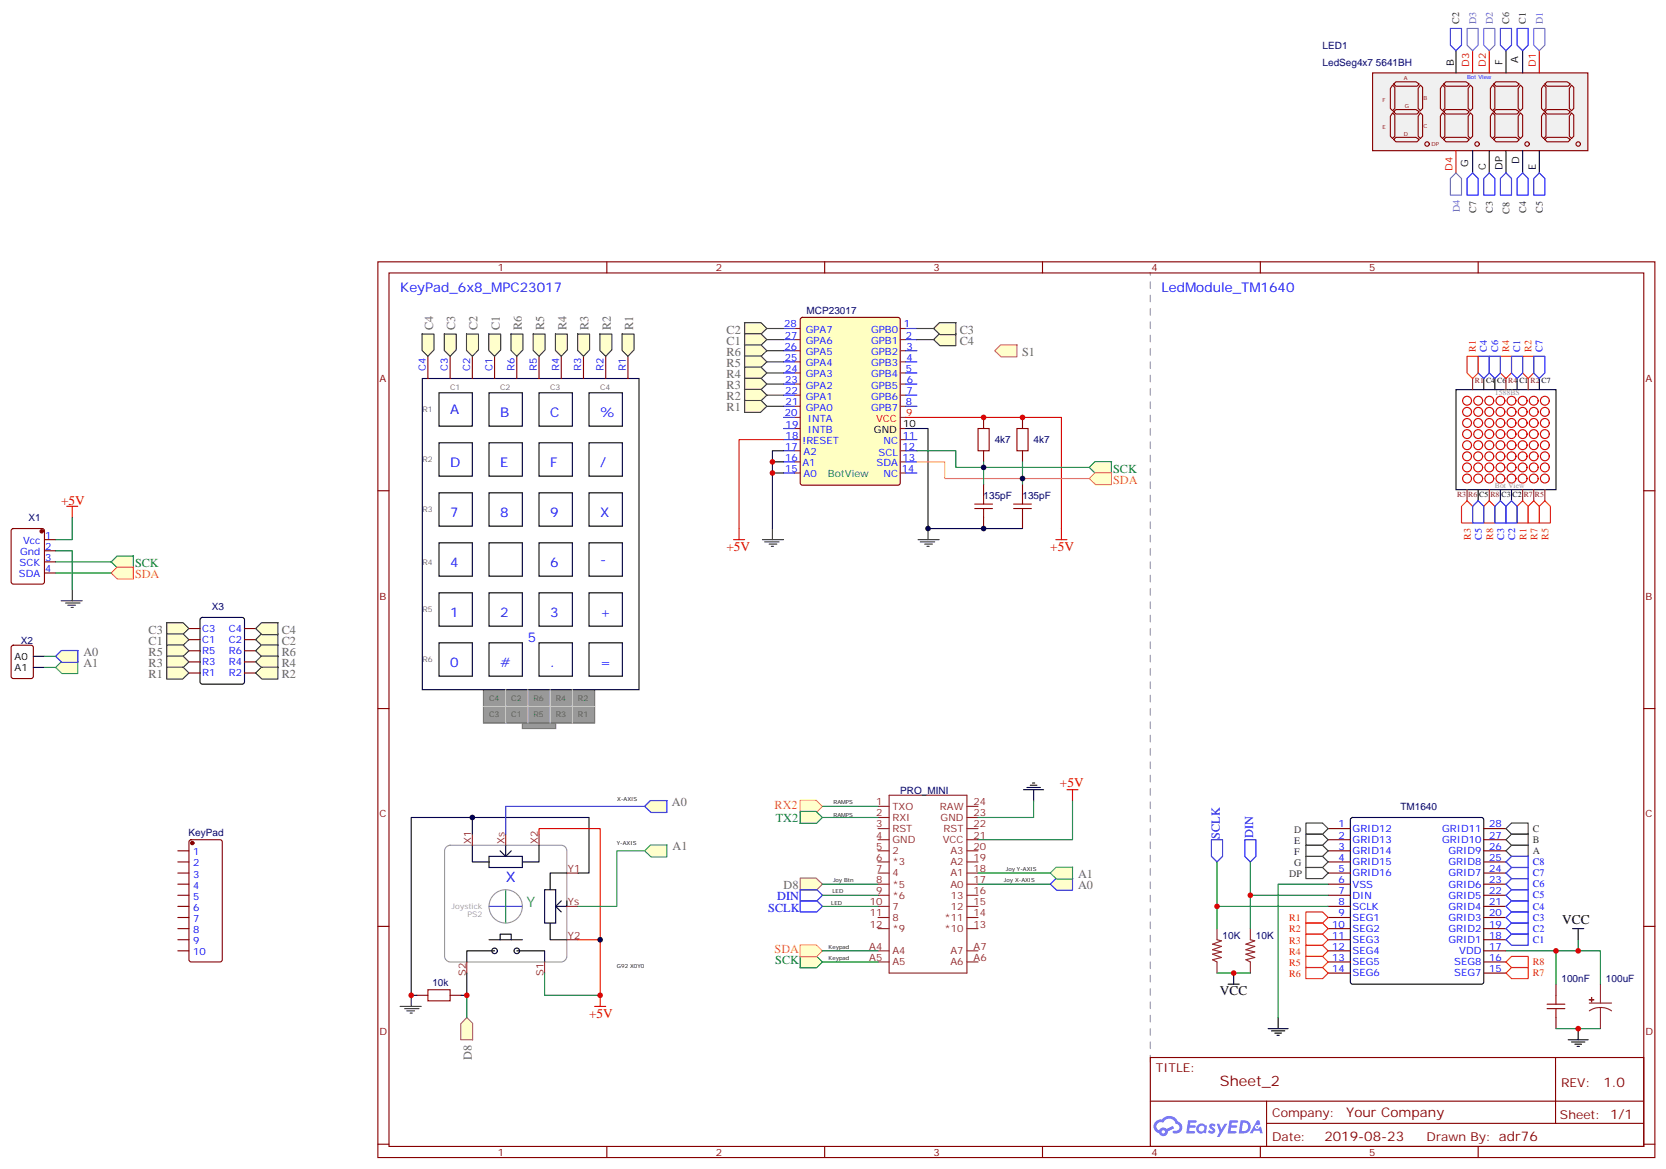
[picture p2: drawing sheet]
<svg xmlns="http://www.w3.org/2000/svg" width="529mm" height="371mm" viewBox="0 0 529 371" stroke-linecap="round" stroke-linejoin="round" font-family="sans-serif">
<path d="M365.1 337.1v-250.5" fill="none" stroke="#999" stroke-width=".35" stroke-dasharray="2.1 2.1"/>
<g fill="none" stroke="#870000" stroke-width=".35">
<path d="M119.9 83.1h405.4v284.4h-405.4zM123.5 86.6h398.3v277.3h-398.3zM192.6 83.1v3.5M261.8 83.1v3.5M330.9 83.1v3.5M400 83.1v3.5M469.2 83.1v3.5M119.9 155.8h3.6M521.8 155.8h3.5M119.9 224.9h3.6M521.8 224.9h3.5M119.9 294.1h3.6"/>
<path d="M521.8 294.1h3.5M365.1 335.7h156.7v28.2h-156.7zM493.8 335.7v20.9M365.2 349.5h156.4M402 356.6h119.6M402 349.5v14.2M119.9 363.2h3.6M192.6 363.9v3.6M261.8 363.9v3.6M330.9 363.9v3.6M400 363.9v3.6M469.2 363.9v3.6"/>
<path d="M521.8 363.2h3.5"/>
</g>
<g fill="#5487ff">
<path d="M384.1 356.9a1.22 1.22 0 0 1 1.7 .2l-.3 .6a.47 .47 0 0 0-.4-.4 .47 .47 0 0 0-.5 .2l.2 .2a1.14 1.14 0 0 1 .7 1.8 1.14 1.14 0 0 1-1.9 0l-.2-.2 .5-.6 .7 .5a.29 .29 0 0 0 .4-.3 .29 .29 0 0 0-.3-.3 1.04 1.04 0 0 1-.6-1.7z"/>
<path d="M377.1 355.6h2.4l.3 .2-.1 .5-1.9 .1-.1 .8h1.5l.4 .4-.4 .4h-1.6l-.2 1.1h1.8l.2 .3-.2 .3-2.7 .1z"/>
<path d="M390.3 355.6l2.6 .2-.1 .5-1.8 .1-.1 .8h1.5l.3 .4-.4 .4h-1.5l-.2 1.1h1.7l.2 .3-.2 .3-2.6 .1z"/>
<path d="M399 355.6h.7l.3 1.3-.6 .3a.69 .69 0 0 0-1 .3 .69 .69 0 0 0 .5 .9 .69 .69 0 0 0 .8-.6l.5-.2 .6 2.2h-.8l-.2-.9h-1.7l-.5 .9h-.9z"/>
<path d="M386.2 356.7h.8l.6 1.8 1.1-1.8h.9l-2.5 4.2h-.9l.9-1.5z"/>
<path d="M393.8 355.6l-.6 4.2h1.4a2.11 2.11 0 0 0 2.4-2.1 2.11 2.11 0 0 0-2.5-2.1zM394.5 356.4a1.43 1.43 0 0 1 1.7 1.6 1.43 1.43 0 0 1-2.1 1.1z"/>
<path d="M380.1 357.3a1.54 1.54 0 0 0-.1 2.1 1.54 1.54 0 0 0 2.2 .1l.6 .3 .3-2.3-.6-.3a1.49 1.49 0 0 0-2.4 .1zM380.4 358.3a.95 .95 0 0 1 1.9 0 .95 .95 0 0 1-1.9 0z"/>
<path d="M366.8 356a2.18 2.18 0 0 0 1.1 3.7 1.44 1.44 0 0 0 1.6 .9 1.44 1.44 0 0 0 1.2-1.4l2-1-.4-.8-2 1a1.47 1.47 0 0 0-2.4 .4 1.39 1.39 0 0 1-.7-1.9 1.39 1.39 0 0 1 2-.5 2.12 2.12 0 0 1 2.2-1.3 2.12 2.12 0 0 1 1.9 1.7 1.14 1.14 0 0 1 1.1 1.4 1.14 1.14 0 0 1-1.7 .7 .43 .43 0 0 0-.5 .4 .43 .43 0 0 0 .4 .5 1.98 1.98 0 0 0 2.5-1.2 1.98 1.98 0 0 0-1.2-2.6 3.1 3.1 0 0 0-5.3-.6l-.8 .1zM368.7 359.3a.55 .55 0 0 1 1.1 0 .55 .55 0 0 1-1.1 0z"/>
<circle cx="399" cy="357.7" r=".26"/>
</g>
<path d="M254.2 101l.5-.2h30.3l.7 .4 .1 52.1-.5 .7h-30.6l-.6-.4-.1-52.1z" fill="#ffffc2" stroke="#870000" stroke-width=".35"/>
<g fill="none" stroke="#8c2424" stroke-width=".35">
<path d="M252.2 104.3h1.8M252.2 107.8h1.8M252.2 111.3h1.8M252.2 114.9h1.8M252.2 118.4h1.8M285.8 104.3h1.7M285.8 107.8h1.7M285.8 111.3h1.7M285.8 114.9h1.7M285.8 118.4h1.7M252.2 121.9h1.8M252.2 125.4h1.8"/>
<path d="M252.2 129h1.8M252.2 132.5h1.8M252.2 136h1.8M252.2 139.6h1.8M285.8 121.9h1.7M285.8 125.4h1.7M285.8 129h1.7M285.8 132.5h1.7M285.8 136h1.7M285.8 139.6h1.7M252.2 143.1h1.8M252.2 146.6h1.8"/>
<path d="M252.2 150.1h1.8M285.8 143.1h1.7M285.8 146.6h1.7M285.8 150.1h1.7"/>
</g>
<g fill="none" stroke="#00f" stroke-width=".35">
<path d="M248.7 104.3h3.5M248.7 107.8h3.5M248.7 111.3h3.5M248.7 114.9h3.5M248.7 118.4h3.5M287.5 104.3h3.5M287.5 107.8h3.5M287.5 111.3h3.5M287.5 114.9h3.5M287.5 118.4h3.5M248.7 121.9h3.5M248.7 125.4h3.5"/>
<path d="M248.7 129h3.5M248.7 139.6h3.5M248.7 136h3.5M248.7 132.5h3.5M287.5 121.9h3.5M287.5 125.4h3.5M287.5 129h3.5M287.5 139.6h3.5M248.7 143.1h3.5M248.7 146.6h3.5M248.7 150.1h3.5M287.5 143.1h3.5"/>
<path d="M287.5 146.6h3.5M287.5 150.1h3.5"/>
</g>
<path d="M287.5 132.5h3.5" fill="none" stroke="#f00" stroke-width=".35"/>
<path d="M287.5 136h3.5M63.7 196.2l.5-.2h12.7l.7 .4v20.1l-.5 .6-12.9 .1-.6-.5-.1-20zM10.6 208.4h3.5M10.6 211.9h3.5" fill="none" stroke="#000" stroke-width=".35"/>
<path d="M310.4 136h3.6v7.1h-3.6zM322.8 136h3.5v7.1h-3.5zM312.2 157.2v2.8M324.6 157.2v2.8M309.4 161.4h5.6M309.4 160h5.6M312.2 161.4v2.9M321.7 161.4h5.7M321.7 160h5.7M324.6 161.4v2.9" fill="none" stroke="#a10000" stroke-width=".35"/>
<g fill="none" stroke="#870000" stroke-width=".35">
<path d="M312.2 132.5v3.5M324.6 132.5v3.5M312.2 143.1v3.5M312.2 153.7v3.5M324.6 143.1v3.5M324.6 153.7v3.5M3.8 168l.4-.2h9.2l.7 .4v16.5l-.5 .7h-9.4l-.6-.4-.1-16.5zM14.1 171.3h3.5M14.1 174.8h3.5M14.1 178.4h3.5M312.2 164.3v3.5M324.6 164.3v3.5"/>
<path d="M14.1 181.9h3.5M60 199.5h3.5M77.6 199.5h3.5M3.8 205l.4-.2h5.7l.6 .5 .1 9.4-.5 .7h-5.9l-.6-.5-.1-9.4zM60 203.1h3.5M60 206.6h3.5M60 210.1h3.5M60 213.6h3.5M77.6 203.1h3.5M77.6 206.6h3.5M77.6 210.1h3.5M77.6 213.6h3.5"/>
</g>
<circle cx="13.2" cy="168.7" r=".53" fill="#870000" stroke="#870000" stroke-width=".35"/>
<path d="M153.5 218.9h35.2v10.6h-35.2z" fill="#999" stroke="#666" stroke-width=".35"/>
<path d="M134.1 120.2h68.7v98.7h-68.7z" fill="#fff" stroke="#000" stroke-width=".35"/>
<path d="M165.8 229.5h10.6v1.8h-10.6z" fill="#999" stroke="#666" stroke-width=".35"/>
<g fill="none" stroke="#000" stroke-width=".35">
<path d="M139.3 124.7h10.6v10.6h-10.6zM155.2 124.7h10.6v10.6h-10.6zM171.1 124.7h10.6v10.6h-10.6zM187 124.7h10.6v10.6h-10.6zM139.3 140.6h10.6v10.5h-10.6zM139.3 156.4h10.6v10.6h-10.6zM155.2 140.6h10.6v10.5h-10.6zM155.2 156.4h10.6v10.6h-10.6zM171.1 140.6h10.6v10.5h-10.6zM171.1 156.4h10.6v10.6h-10.6zM187 140.6h10.6v10.5h-10.6zM187 156.4h10.6v10.6h-10.6z"/>
<path d="M139.3 172.3h10.6v10.6h-10.6zM155.2 172.3h10.6v10.6h-10.6zM171.1 172.3h10.6v10.6h-10.6zM187 172.3h10.6v10.6h-10.6zM139.3 188.2h10.6v10.6h-10.6zM155.2 188.2h10.6v10.6h-10.6zM171.1 188.2h10.6v10.6h-10.6zM187 188.2h10.6v10.6h-10.6zM139.3 204.1h10.6v10.5h-10.6zM155.2 204.1h10.6v10.5h-10.6zM171.1 204.1h10.6v10.5h-10.6zM187 204.1h10.6v10.5h-10.6z"/>
</g>
<path d="M160.5 218.9v10.6M167.6 218.9v10.6M174.6 218.9v10.6M181.7 218.9v10.6M153.5 224.2h35.2" fill="none" stroke="#ccc" stroke-width=".35"/>
<path d="M135.8 113.1v7.1M142.9 113.1v7.1M149.9 113.1v7.1M157 113.1v7.1M164 113.1v7.1M171.1 113.1v7.1M178.2 113.1v7.1M185.2 113.1v7.1M192.3 113.1v7.1M199.3 113.1v7.1" fill="none" stroke="#870000" stroke-width=".35"/>
<path d="M141.7 268.8l1.2-.5h35.3l1.2 .5 .5 1.3v33.5l-.6 1.2-1.1 .6h-35.3l-1.3-.6-.5-1.2v-33.5z" fill="#fff" stroke="#999" stroke-width=".35"/>
<g fill="none" stroke="#000" stroke-width=".35">
<path d="M149.9 268.3v5.3h5.3M155.2 271.9h10.6v3.5h-10.6zM158.7 270.1l1.8 1.8M160.5 268.3v3.6M162.3 270.1l-1.8 1.8M171.1 268.3v5.3h-5.3M179.9 277.1h-5.3v5.3M155.2 298.3h10.6M158.7 298.3v-1.8h3.6v1.8M172.9 282.4h3.5v10.6h-3.5zM174.6 293v5.3h5.3M178.2 286l-1.8 1.7 1.8 1.8"/>
<path d="M179.9 286v1.7h-3.5M157 301.8h-8.8v3.6M164 301.8h8.9v3.6"/>
<circle cx="157" cy="301.8" r=".88"/>
<circle cx="164" cy="301.8" r=".88"/>
</g>
<path d="M155.2 287.7h10.6" fill="none" stroke="#00f" stroke-width=".35"/>
<path d="M160.5 282.4v10.6" fill="none" stroke="#096" stroke-width=".35"/>
<circle cx="160.5" cy="287.7" r="5.3" fill="none" stroke="#999" stroke-width=".35"/>
<path d="M149.9 264.8v3.5M160.5 264.8v3.5M171.1 264.8v3.5M179.9 277.1h3.5M179.9 298.3h3.5M179.9 287.7h3.5M148.2 305.4v3.5M172.9 305.4v3.5" fill="none" stroke="#8c2424" stroke-width=".35"/>
<path d="M435.7 23.1h68.3v24.7h-68.3z" fill="#f0f0f0" stroke="#870000" stroke-width=".35"/>
<g fill="none" stroke="#870000" stroke-width=".35">
<path d="M442 35.8l.7 .7v6.8l-.7 .7-.7-.7v-6.4zM442 27l.7 .7v6.7l-.7 .7-.7-.7v-6.3zM442.4 35.5l.7-.7h6.3l1.1 .7-.7 .7h-6.7zM442.4 26.7l.7-.7h6.3l1.1 .7-.7 .7h-6.7zM450.8 35.8l.8 .7v6.8l-.8 .7-.7-.7v-6.4zM450.8 27l.8 .7v6.7l-.8 .7-.7-.7v-6.3zM457.9 27l.7 .7v6.7l-.7 .7-.7-.7v-6.3zM457.9 35.8l.7 .7v6.8l-.7 .7-.7-.7v-6.4zM458.3 26.7l.7-.7h6.3l1.1 .7-.7 .7h-6.7zM458.3 35.5l.7-.7h6.3l1.1 .7-.7 .7h-6.7zM466.7 27l.7 .7v6.7l-.7 .7-.7-.7v-6.3zM466.7 35.8l.7 .7v6.8l-.7 .7-.7-.7v-6.4z"/>
<path d="M473.8 27l.7 .7v6.7l-.7 .7-.7-.7v-6.3zM473.8 35.8l.7 .7v6.8l-.7 .7-.7-.7v-6.4zM474.1 26.7l.7-.7h6.4l1 .7-.7 .7h-6.7zM474.1 35.5l.7-.7h6.4l1 .7-.7 .7h-6.7zM482.6 27l.7 .7v6.7l-.7 .7-.7-.7v-6.3zM482.6 35.8l.7 .7v6.8l-.7 .7-.7-.7v-6.4zM490 35.8l.7 .7v6.8l-.7 .7-.7-.7v-6.4zM490 27l.7 .7v6.7l-.7 .7-.7-.7v-6.3zM490.4 35.5l.7-.7h6.3l1.1 .7-.7 .7h-6.7zM490.4 26.7l.7-.7h6.3l1.1 .7-.7 .7h-6.7zM498.8 35.8l.7 .7v6.8l-.7 .7-.7-.7v-6.4zM498.8 27l.7 .7v6.7l-.7 .7-.7-.7v-6.3z"/>
<path d="M442.4 44.3l.7-.7h6.3l1.1 .7-.7 .7h-6.7zM458.3 44.3l.7-.7h6.3l1.1 .7-.7 .7h-6.7zM474.1 44.3l.7-.7h6.4l1 .7-.7 .7h-6.7zM491.1 43.6h6.3l1.1 .7-.7 .7h-6.7l-.7-.7z"/>
</g>
<g fill="#f0f0f0" stroke="#870000" stroke-width=".35">
<circle cx="453" cy="45.7" r=".71"/>
<circle cx="468.8" cy="45.7" r=".71"/>
<circle cx="484.7" cy="45.7" r=".71"/>
<circle cx="500.9" cy="45.7" r=".71"/>
</g>
<path d="M462.1 16.1v7M478 16.1v7M483.3 16.1v7M467.4 47.8v7.1M472.7 47.8v7.1M478 47.8v7.1M483.3 47.8v7.1M488.6 47.8v7.1" fill="none" stroke="#000" stroke-width=".35"/>
<path d="M467.4 16.1v7M472.7 16.1v7M488.6 16.1v7M462.1 47.8v7.1" fill="none" stroke="#f00" stroke-width=".35"/>
<path d="M462.1 123.7h31.8v31.7h-31.8z" fill="#fff" stroke="#000" stroke-width=".35"/>
<g fill="none" stroke="#c00" stroke-width=".35">
<circle cx="465.7" cy="127.2" r="1.41"/>
<circle cx="465.7" cy="137.8" r="1.41"/>
<circle cx="465.7" cy="134.3" r="1.41"/>
<circle cx="465.7" cy="130.7" r="1.41"/>
<circle cx="469.2" cy="137.8" r="1.41"/>
<circle cx="469.2" cy="134.3" r="1.41"/>
<circle cx="469.2" cy="127.2" r="1.41"/>
<circle cx="469.2" cy="130.7" r="1.41"/>
<circle cx="472.7" cy="137.8" r="1.41"/>
<circle cx="472.7" cy="127.2" r="1.41"/>
<circle cx="472.7" cy="134.3" r="1.41"/>
<circle cx="472.7" cy="130.7" r="1.41"/>
<circle cx="476.2" cy="137.8" r="1.41"/>
<circle cx="476.2" cy="134.3" r="1.41"/>
<circle cx="476.2" cy="130.7" r="1.41"/>
<circle cx="476.2" cy="127.2" r="1.41"/>
<circle cx="479.8" cy="130.7" r="1.41"/>
<circle cx="479.8" cy="134.3" r="1.41"/>
<circle cx="479.8" cy="127.2" r="1.41"/>
<circle cx="479.8" cy="137.8" r="1.41"/>
<circle cx="483.3" cy="127.2" r="1.41"/>
<circle cx="483.3" cy="137.8" r="1.41"/>
<circle cx="483.3" cy="134.3" r="1.41"/>
<circle cx="483.3" cy="130.7" r="1.41"/>
<circle cx="486.8" cy="134.3" r="1.41"/>
<circle cx="486.8" cy="137.8" r="1.41"/>
<circle cx="486.8" cy="130.7" r="1.41"/>
<circle cx="486.8" cy="127.2" r="1.41"/>
<circle cx="490.4" cy="127.2" r="1.41"/>
<circle cx="490.4" cy="130.7" r="1.41"/>
<circle cx="490.4" cy="137.8" r="1.41"/>
<circle cx="490.4" cy="134.3" r="1.41"/>
<circle cx="465.7" cy="141.3" r="1.41"/>
<circle cx="465.7" cy="151.9" r="1.41"/>
<circle cx="465.7" cy="144.9" r="1.41"/>
<circle cx="465.7" cy="148.4" r="1.41"/>
<circle cx="469.2" cy="148.4" r="1.41"/>
<circle cx="469.2" cy="151.9" r="1.41"/>
<circle cx="469.2" cy="144.9" r="1.41"/>
<circle cx="469.2" cy="141.3" r="1.41"/>
<circle cx="472.7" cy="148.4" r="1.41"/>
<circle cx="472.7" cy="144.9" r="1.41"/>
<circle cx="472.7" cy="141.3" r="1.41"/>
<circle cx="472.7" cy="151.9" r="1.41"/>
<circle cx="476.2" cy="148.4" r="1.41"/>
<circle cx="476.2" cy="141.3" r="1.41"/>
<circle cx="476.2" cy="151.9" r="1.41"/>
<circle cx="476.2" cy="144.9" r="1.41"/>
<circle cx="479.8" cy="141.3" r="1.41"/>
<circle cx="479.8" cy="151.9" r="1.41"/>
<circle cx="479.8" cy="148.4" r="1.41"/>
<circle cx="479.8" cy="144.9" r="1.41"/>
<circle cx="483.3" cy="148.4" r="1.41"/>
<circle cx="483.3" cy="144.9" r="1.41"/>
<circle cx="483.3" cy="151.9" r="1.41"/>
<circle cx="483.3" cy="141.3" r="1.41"/>
<circle cx="486.8" cy="148.4" r="1.41"/>
<circle cx="486.8" cy="141.3" r="1.41"/>
<circle cx="486.8" cy="151.9" r="1.41"/>
<circle cx="486.8" cy="144.9" r="1.41"/>
<circle cx="490.4" cy="151.9" r="1.41"/>
<circle cx="490.4" cy="148.4" r="1.41"/>
<circle cx="490.4" cy="144.9" r="1.41"/>
<circle cx="490.4" cy="141.3" r="1.41"/>
</g>
<g fill="none" stroke="#8c2424" stroke-width=".35">
<path d="M467.4 120.2v3.5M478 120.2v3.5M485.1 120.2v3.5M465.7 155.4v3.6M472.7 155.4v3.6M483.3 155.4v3.6M486.8 155.4v3.6M490.4 155.4v3.6M278.7 259.5h3.5M278.7 256h3.5M282.2 252.4h24.7v56.5h-24.7zM306.9 259.5h3.5"/>
<path d="M306.9 256h3.5M278.7 270.1h3.5M278.7 273.6h3.5M278.7 277.1h3.5M278.7 266.6h3.5M278.7 263h3.5M306.9 270.1h3.5M306.9 273.6h3.5M306.9 277.1h3.5M306.9 266.6h3.5M306.9 263h3.5M278.7 280.7h3.5"/>
<path d="M278.7 284.2h3.5M278.7 287.7h3.5M278.7 291.3h3.5M278.7 294.8h3.5M306.9 280.7h3.5M306.9 284.2h3.5M306.9 287.7h3.5M306.9 291.3h3.5M306.9 294.8h3.5M386.3 294.8v3.5l1.4 .4-2.8 1 2.8 .7-2.8 1.1 2.8 .7-2.8 .7 2.8 1.1-2.8 .7 1.4 .7v3.5M396.9 294.8v3.5l1.4 .4-2.8 1 2.8 .7-2.8 1.1 2.8 .7-2.8 .7 2.8 1.1-2.8 .7 1.4 .7v3.5M278.7 301.8h3.5"/>
<path d="M278.7 305.4h3.5M306.9 301.8h3.5M306.9 305.4h3.5M504.5 318.4h7M508 319.8l1.9 .3 1.6 .8M508 319.8l-1.9 .3-1.6 .8M508 312.4v6M508 319.8v6.7"/>
</g>
<path d="M471 120.2v3.5M474.5 120.2v3.5M481.5 120.2v3.5M488.6 120.2v3.5M469.2 155.4v3.6M476.2 155.4v3.6M479.8 155.4v3.6M428.9 259.7l.4-.2h41l.5 .2 .2 .5v51.5l-.3 .5-.4 .2h-41l-.5-.2-.2-.5v-51.5z" fill="none" stroke="#000" stroke-width=".35"/>
<path d="M135.8 314.2h7.1v3.5h-7.1zM491.1 318.8h5.6M493.9 315.9v2.9M491.1 320.2h5.6M493.9 320.2v2.8" fill="none" stroke="#a10000" stroke-width=".35"/>
<g fill="none" stroke="#870000" stroke-width=".35">
<path d="M56.4 270.1h3.6M56.4 273.6h3.6M56.4 277.1h3.6M60.2 266.8l.5-.2h9.1l.7 .4 .1 37.7-.5 .6-9.4 .1-.7-.5v-37.6zM421.6 263h7M421.6 266.6h7M421.6 270.1h7M421.6 273.6h7M421.6 277.1h7M471 263h7M471 266.6h7M471 270.1h7"/>
<path d="M471 273.6h7M471 277.1h7M56.4 280.7h3.6M56.4 284.2h3.6M56.4 287.7h3.6M56.4 291.3h3.6M56.4 294.8h3.6M56.4 298.3h3.6M421.6 280.7h7M421.6 284.2h7M421.6 287.7h7M421.6 291.3h7"/>
<path d="M421.6 294.8h7M421.6 298.3h7M471 280.7h7M471 284.2h7M471 287.7h7M471 291.3h7M471 294.8h7M471 298.3h7M56.4 301.8h3.6M132.3 315.9h3.5M142.9 315.9h3.5M421.6 301.8h7"/>
<path d="M421.6 305.4h7M421.6 308.9h7M471 301.8h7M471 305.4h7M471 308.9h7M493.9 312.4v3.5M493.9 323v3.5"/>
</g>
<g fill="#8c2424" stroke="#8c2424" stroke-width=".35">
<path d="M504.5 317.4h1.4z"/>
<path d="M505.2 316.7v1.4z"/>
</g>
<circle cx="61" cy="267.6" r=".53" fill="#870000" stroke="#870000" stroke-width=".35"/>
<path d="M242 171.3h6.7M242.7 172h4.6M244.1 172.7h2.5M244.8 173.4h.7M245.2 167.8v3.5" fill="none" stroke="#333" stroke-width=".35"/>
<path d="M345.7 148.4l1.9-1.9h5.3l-.1 3.8h-5z" fill="#ffc" stroke="#093" stroke-width=".35"/>
<path d="M347.6 150.1h5.3l-.1 3.7h-5l-2.1-1.9z" fill="#ffc" stroke="#fc0" stroke-width=".35"/>
<path d="M232.8 171.3h3.6M234.6 167.8v3.5M335.1 171.3h3.6M336.9 167.8v3.5M188.7 319.5h3.6M190.5 315.9v3.6" fill="none" stroke="#f00" stroke-width=".35"/>
<path d="M291.4 171.3h6.7M292.1 172h4.6M293.5 172.7h2.5M294.2 173.4h.7M294.6 167.8v3.5M127 319.5h6.7M130.5 315.9v3.6M128.4 320.2h4.6M129.1 320.9h2.5M130.2 321.6h.7" fill="none" stroke="#333" stroke-width=".35"/>
<path d="M148.2 323l1.8 1.9v5.2h-3.8v-5.1z" fill="#ffc" stroke="#966" stroke-width=".35"/>
<path d="M315.7 111.3l1.9-1.8h5.3l-.1 3.8h-5z" fill="#ffc" stroke="#c66" stroke-width=".35"/>
<g fill="#ffc" stroke="#333" stroke-width=".35">
<path d="M298.2 106h5.3l-.1 3.7h-5l-2.1-1.9z"/>
<path d="M296.3 104.3l1.9-1.9h5.3l-.1 3.8h-5z"/>
<path d="M236.3 102.4h5.3l1.8 1.9-2 1.9h-5z"/>
<path d="M236.3 106h5.3l1.8 1.8-2 1.9h-5z"/>
<path d="M236.3 109.5h5.3l1.8 1.8-2 2h-5z"/>
<path d="M236.3 113h5.3l1.8 1.9-2 1.9h-5z"/>
<path d="M236.3 116.5h5.3l1.8 1.9-2 1.9h-5z"/>
<path d="M236.3 120.1h5.3l1.8 1.8-2 2h-5z"/>
<path d="M236.3 123.6h5.3l1.8 1.8-2 2h-5z"/>
<path d="M236.3 127.1h5.3l1.8 1.9-2 1.9h-5z"/>
<path d="M141 106h3.8v5.1l-1.9 2-1.9-1.9z"/>
<path d="M134 106h3.8v5.1l-2 2-1.8-1.9z"/>
<path d="M148.1 106h3.8v5.1l-2 2-1.8-1.9z"/>
<path d="M155.1 106h3.8v5.1l-1.9 2-1.9-1.9z"/>
<path d="M162.2 106h3.8v5.1l-2 2-1.8-1.9z"/>
<path d="M169.2 106h3.8v5.1l-1.9 2-1.9-1.9z"/>
<path d="M176.3 106h3.8v5.1l-1.9 2-1.9-1.9z"/>
<path d="M183.4 106h3.7v5.1l-1.9 2-1.8-1.9z"/>
<path d="M190.4 106h3.8v5.1l-1.9 2-1.9-1.9z"/>
<path d="M197.5 106h3.8v5.1l-2 2-1.8-1.9z"/>
<path d="M81.1 203.1l1.9-1.9h5.3l-.1 3.8h-5z"/>
<path d="M52.8 197.7h5.3l1.9 1.8-2.1 2h-5z"/>
<path d="M52.8 201.2h5.3l1.9 1.9-2.1 1.9h-5z"/>
<path d="M52.8 204.7h5.3l1.9 1.9-2.1 1.9h-5z"/>
<path d="M52.8 208.3h5.3l1.9 1.8-2.1 2h-5z"/>
<path d="M52.8 211.8h5.3l1.9 1.8-2.1 2h-5z"/>
<path d="M83 197.7h5.3l-.1 3.8h-5l-2.1-2z"/>
<path d="M81.1 206.6l1.9-1.9h5.3l-.1 3.8h-5z"/>
<path d="M81.1 210.1l1.9-1.8h5.3l-.1 3.8h-5z"/>
<path d="M81.1 213.6l1.9-1.8h5.3l-.1 3.8h-5z"/>
</g>
<g fill="#ffc" stroke="#00f" stroke-width=".35">
<path d="M204.6 256l1.9-1.9h5.3l-.1 3.8h-5.1z"/>
<path d="M17.6 208.4l1.9-1.9h5.3l-.1 3.8h-5z"/>
</g>
<g fill="#ffc" stroke="#396" stroke-width=".35">
<path d="M206.5 268.2h5.3l-.1 3.8h-5.1l-2-1.9z"/>
<path d="M17.6 211.9l1.9-1.9h5.3l-.1 3.8h-5z"/>
</g>
<path d="M35.3 178.4l1.8-1.9h5.3l-.1 3.8h-5z" fill="#ffc" stroke="#093" stroke-width=".35"/>
<path d="M37.1 180h5.3l-.1 3.8h-5l-2-1.9z" fill="#ffc" stroke="#f90" stroke-width=".35"/>
<g fill="none" stroke="#333" stroke-width=".35">
<path d="M19.4 190.7h6.7M20.8 191.4h4.6M21.5 192.1h2.5M22.6 192.8h.7M22.9 187.2v3.5M414.5 275.4h5.3l1.8 1.7-1.8 1.8h-5.3zM414.5 271.9h5.3l1.8 1.7-1.8 1.8h-5.3zM414.5 268.3h5.3l1.8 1.8-1.8 1.8h-5.3zM414.5 264.8h5.3l1.8 1.8-1.8 1.7h-5.3zM414.5 261.3h5.3l1.8 1.7-1.8 1.8h-5.3zM478 263l1.8-1.7h5.3v3.5h-5.3zM478 266.6l1.8-1.8h5.3v3.5h-5.3z"/>
<path d="M478 270.1l1.8-1.8h5.3v3.6h-5.3z"/>
</g>
<path d="M21.2 160.7h3.5M22.9 160.7v3.6" fill="none" stroke="#f00" stroke-width=".35"/>
<g fill="none" stroke="#00f" stroke-width=".35">
<path d="M460.4 9h3.5v5.3l-1.8 1.8-1.7-1.8zM476.2 9h3.6v5.3l-1.8 1.8-1.8-1.8zM481.5 9h3.6v5.3l-1.8 1.8-1.8-1.8zM467.4 54.9l1.8 1.8v5.2h-3.5v-5.2zM472.7 54.9l1.8 1.8v5.2h-3.5v-5.2zM478 54.9l1.8 1.8v5.2h-3.6v-5.2zM483.3 54.9l1.8 1.8v5.2h-3.6v-5.2zM488.6 54.9l1.8 1.8v5.2h-3.6v-5.2zM469.2 113.1h3.5v5.3l-1.7 1.8-1.8-1.8zM472.7 113.1h3.5v5.3l-1.7 1.8-1.8-1.8zM479.8 113.1h3.5v5.3l-1.8 1.8-1.7-1.8zM486.8 113.1h3.6v5.3l-1.8 1.8-1.8-1.8z"/>
<path d="M469.2 159l1.8 1.7v5.3h-3.6v-5.3zM476.2 159l1.8 1.7v5.3h-3.5v-5.3zM479.8 159l1.7 1.7v5.3h-3.5v-5.3zM384.5 266.6h3.6v5.3l-1.8 1.7-1.8-1.7zM395.1 266.6h3.5v5.3l-1.7 1.7-1.8-1.7zM478 273.6l1.8-1.7h5.3v3.5h-5.3zM479.8 275.4h5.3v3.5h-5.3l-1.8-1.8zM479.8 278.9h5.3v3.5h-5.3l-1.8-1.7zM478 284.2l1.8-1.8h5.3v3.6h-5.3zM478 287.7l1.8-1.7h5.3v3.5h-5.3zM478 291.3l1.8-1.8h5.3v3.5h-5.3zM478 298.3l1.8-1.8h5.3v3.6h-5.3z"/>
<path d="M479.8 293h5.3v3.5h-5.3l-1.8-1.7z"/>
</g>
<path d="M465.7 9h3.5v5.3l-1.8 1.8-1.7-1.8zM471 9h3.5v5.3l-1.8 1.8-1.7-1.8zM486.8 9h3.6v5.3l-1.8 1.8-1.8-1.8zM462.1 54.9l1.8 1.8v5.2h-3.5v-5.2z" fill="none" stroke="#93c" stroke-width=".35"/>
<g fill="none" stroke="#f30" stroke-width=".35">
<path d="M465.7 113.1h3.5v5.3l-1.8 1.8-1.7-1.8zM476.2 113.1h3.6v5.3l-1.8 1.8-1.8-1.8zM483.3 113.1h3.5v5.3l-1.7 1.8-1.8-1.8zM465.7 159l1.7 1.7v5.3h-3.5v-5.3zM472.7 159l1.8 1.7v5.3h-3.5v-5.3zM483.3 159l1.8 1.7v5.3h-3.6v-5.3zM486.8 159l1.8 1.7v5.3h-3.5v-5.3zM488.6 160.7l1.8-1.7 1.7 1.7v5.3h-3.5zM414.5 296.5h5.3l1.8 1.8-1.8 1.8h-5.3zM414.5 293h5.3l1.8 1.8-1.8 1.7h-5.3zM414.5 289.5h5.3l1.8 1.8-1.8 1.7h-5.3zM414.5 307.1h5.3l1.8 1.8-1.8 1.8h-5.3z"/>
<path d="M414.5 303.6h5.3l1.8 1.8-1.8 1.7h-5.3zM414.5 300.1h5.3l1.8 1.7-1.8 1.8h-5.3zM478 305.4l1.8-1.8h5.3v3.5h-5.3zM479.8 307.1h5.3v3.6h-5.3l-1.8-1.8z"/>
</g>
<g fill="none" stroke="#000" stroke-width=".35">
<path d="M499.2 294.8h3.5M500.9 294.8v3.5M389.8 312.4h3.5M391.6 308.9v3.5M402.5 326.5h6.4M403.6 327.2h4.2M404.6 327.9h2.2M405.3 328.6h.7M405.7 323v3.5M497.8 330.1h6.3M498.8 330.8h4.3M499.9 331.5h2.1"/>
<path d="M500.6 332.2h.7M500.9 326.5v3.6"/>
</g>
<path d="M254 278.7h5l2.1 2-1.9 1.8h-5.3z" fill="#ffc" stroke="#966" stroke-width=".35"/>
<path d="M333.4 280.7l1.8-1.9h5.3l-.1 3.8h-5z" fill="#ffc" stroke="#00f" stroke-width=".35"/>
<path d="M333.4 277.1l1.8-1.8h5.3l-.1 3.8h-5z" fill="#ffc" stroke="#396" stroke-width=".35"/>
<path d="M254 303.4h5l2.1 2-1.9 1.8h-5.3z" fill="#ffc" stroke="#093" stroke-width=".35"/>
<path d="M254 299.9h5l2.1 1.9-1.9 1.9h-5.3z" fill="#ffc" stroke="#fc0" stroke-width=".35"/>
<path d="M254 282.4h5.3l1.8 1.8-1.8 1.8h-5.3zM254 286h5.3l1.8 1.7-1.8 1.8h-5.3z" fill="none" stroke="#00f" stroke-width=".35"/>
<path d="M254 254h5l2.1 2-1.9 1.8h-5.3z" fill="#ffc" stroke="#fc0" stroke-width=".35"/>
<path d="M254 257.6h5l2.1 1.9-1.9 1.9h-5.3z" fill="#ffc" stroke="#093" stroke-width=".35"/>
<path d="M291 136h3.6v31.8h30M245.2 146.6h3.5M245.2 150.1h3.5M248.7 143.1h-3.5v24.7M149.9 259.5h37.1v17.6h-3.6M324.9 250.7h6.4M326 250h4.2M327 249.3h2.1M327.7 248.6h.7M328.1 250.7v3.5M149.9 264.8v-5.3h-19.4v56.4h1.8M148.2 308.9v7h-1.8" fill="none" stroke="#000" stroke-width=".35"/>
<path d="M248.7 139.6h-14.1v28.2M291 132.5h45.9v35.3M338.7 250.7h3.5M340.4 250.7v3.5M171.1 264.8v-1.8h19.4v35.3h-7.1M190.5 298.3v17.6" fill="none" stroke="#f00" stroke-width=".35"/>
<g fill="none" stroke="#008700" stroke-width=".35">
<path d="M291 143.1h12.4v5.3h42.3M312.2 146.6v7.1M324.6 146.6v7.1M17.6 174.8h5.3v12.4M17.6 178.4h17.7M22.9 164.3v7h-5.3M17.6 181.9h17.7M14.1 208.4h3.5M14.1 211.9h3.5M261.1 256h17.6M261.1 259.5h17.6M328.1 254.2v5.3h-17.7"/>
<path d="M340.4 254.2v12.4h-30M310.4 277.1h23M386.3 273.6v14.1h35.3M396.9 273.6v10.6h24.7M261.1 280.7h17.6M261.1 284.2h17.6M261.1 287.7h17.6M310.4 280.7h23M386.3 287.7v7.1M396.9 284.2v10.6M421.6 280.7h-15.9v42.3M500.9 298.3v3.5h-22.9"/>
<path d="M148.2 315.9v7.1M172.9 308.9v7h17.6M261.1 301.8h17.6M261.1 305.4h17.6M386.3 308.9h10.6M493.9 301.8v10.6M500.9 301.8h7.1v10.6M493.9 326.5h14.1"/>
</g>
<path d="M291 146.6h8.9v5.3h45.8" fill="none" stroke="#fc0" stroke-width=".35"/>
<path d="M204.6 256h-44.1v8.8" fill="none" stroke="#00f" stroke-width=".35"/>
<path d="M204.6 270.1h-8.8v17.6h-12.4" fill="none" stroke="#396" stroke-width=".35"/>
<path d="M243.4 107.8h5.3M243.4 104.3h5.3M243.4 111.3h5.3M243.4 114.9h5.3M243.4 118.4h5.3M291 107.8h5.3M291 104.3h5.3M243.4 121.9h5.3M243.4 125.4h5.3M243.4 129h5.3" fill="none" stroke="#333" stroke-width=".35"/>
<g fill="#c00">
<circle cx="148.2" cy="315.9" r=".88"/>
<circle cx="130.5" cy="315.9" r=".88"/>
<circle cx="500.9" cy="301.8" r=".88"/>
<circle cx="500.9" cy="326.5" r=".88"/>
</g>
<circle cx="149.9" cy="259.5" r=".88" fill="#000"/>
<circle cx="324.6" cy="132.5" r=".88" fill="#c00"/>
<g fill="#000">
<circle cx="294.6" cy="167.8" r=".88"/>
<circle cx="312.2" cy="167.8" r=".88"/>
</g>
<circle cx="312.2" cy="132.5" r=".88" fill="#c00"/>
<g fill="#000">
<circle cx="312.2" cy="148.4" r=".88"/>
<circle cx="324.6" cy="151.9" r=".88"/>
<circle cx="190.5" cy="298.3" r=".88"/>
</g>
<g fill="#c00">
<circle cx="493.9" cy="301.8" r=".88"/>
<circle cx="386.3" cy="287.7" r=".88"/>
<circle cx="396.9" cy="284.2" r=".88"/>
<circle cx="391.6" cy="308.9" r=".88"/>
<circle cx="190.5" cy="315.9" r=".88"/>
<circle cx="245.2" cy="146.6" r=".88"/>
<circle cx="245.2" cy="150.1" r=".88"/>
</g>
<text font-size="4.6" fill="#00f" x="160.6" y="280.1">X</text>
<text font-size="4.6" fill="#396" x="167.2" y="288">Y</text>
<text font-size="4.6" fill="#800" x="387.2" y="344.7">Sheet_2</text>
<g font-size="4.2" fill="#00f">
<text x="127" y="92.6">KeyPad_6x8_MPC23017</text>
<text x="368.7" y="92.6">LedModule_TM1640</text>
<text x="142.9" y="131.5">A</text>
<text x="158.7" y="132.5">B</text>
<text x="174.6" y="132.5">C</text>
<text x="190.5" y="132.5">%</text>
<text x="142.9" y="148.4">D</text>
<text x="158.7" y="148.4">E</text>
<text x="174.6" y="148.4">F</text>
<text x="190.5" y="148.4">/</text>
<text x="142.9" y="164.3">7</text>
<text x="158.7" y="164.3">8</text>
<text x="174.6" y="164.3">9</text>
<text x="190.5" y="164.3">X</text>
<text x="190.5" y="179.2">-</text>
<text x="142.9" y="180.1">4</text>
<text x="174.6" y="180.1">6</text>
<text x="142.9" y="196">1</text>
<text x="158.7" y="196">2</text>
<text x="174.6" y="196">3</text>
<text x="190.5" y="196">+</text>
<text x="167.6" y="203.8">5</text>
<text x="142.9" y="211.9">0</text>
<text x="158.7" y="211.9">#</text>
<text x="174.6" y="211.9">.</text>
<text x="190.5" y="211.9">=</text>
</g>
<g font-size="4.2" fill="#f00">
<text x="19.4" y="160.2">+5V</text>
<text x="230.6" y="174.9">+5V</text>
<text x="333.4" y="175">+5V</text>
<text x="336.4" y="249.9">+5V</text>
<text x="187" y="323.2">+5V</text>
</g>
<g font-size="4.2">
<text x="495.9" y="293.3">VCC</text>
<text x="387.2" y="315.9">VCC</text>
</g>
<g font-size="4.2" fill="#800">
<text x="508.9" y="345">1.0</text>
<text x="427.3" y="354.5">Your Company</text>
<text x="420.4" y="362.3">2019-08-23</text>
</g>
<g font-size="3.9" fill="#666">
<text x="137.5" y="104.7" transform="rotate(-90 137.5 104.7)">C4</text>
<text x="144.5" y="104.7" transform="rotate(-90 144.5 104.7)">C3</text>
<text x="151.6" y="104.7" transform="rotate(-90 151.6 104.7)">C2</text>
<text x="158.6" y="104.7" transform="rotate(-90 158.6 104.7)">C1</text>
<text x="165.7" y="104.7" transform="rotate(-90 165.7 104.7)">R6</text>
<text x="172.7" y="104.7" transform="rotate(-90 172.7 104.7)">R5</text>
<text x="179.8" y="104.7" transform="rotate(-90 179.8 104.7)">R4</text>
<text x="186.8" y="104.7" transform="rotate(-90 186.8 104.7)">R3</text>
<text x="193.9" y="104.7" transform="rotate(-90 193.9 104.7)">R2</text>
<text x="201" y="104.7" transform="rotate(-90 201 104.7)">R1</text>
<text x="230.6" y="105.9">C2</text>
<text x="304.6" y="105.9">C3</text>
<text x="230.6" y="109.4">C1</text>
<text x="230.6" y="113">R6</text>
<text x="304.6" y="109.4">C4</text>
<text x="324.5" y="113">S1</text>
<text x="230.6" y="116.5">R5</text>
<text x="230.6" y="120">R4</text>
<text x="230.6" y="123.6">R3</text>
<text x="230.6" y="127.1">R2</text>
<text x="230.6" y="130.6">R1</text>
<text x="47.2" y="201.2">C3</text>
<text x="89.4" y="201.2">C4</text>
<text x="26.5" y="208.2">A0</text>
<text x="47.2" y="204.7">C1</text>
<text x="47.2" y="208.2">R5</text>
<text x="89.4" y="204.7">C2</text>
<text x="89.4" y="208.2">R6</text>
<text x="26.5" y="211.7">A1</text>
<text x="47.2" y="211.8">R3</text>
<text x="47.2" y="215.3">R1</text>
<text x="89.4" y="211.8">R4</text>
<text x="89.4" y="215.3">R2</text>
<text x="213.3" y="255.8">A0</text>
<text x="213.5" y="269.9">A1</text>
<text x="342.2" y="278.7">A1</text>
<text x="248.7" y="282.3">D8</text>
<text x="342.2" y="282.2">A0</text>
<text x="149.8" y="336.4" transform="rotate(-90 149.8 336.4)">D8</text>
</g>
<g font-size="3.9" fill="#093">
<text x="353.3" y="150.1">SCK</text>
<text x="42.9" y="180.1">SCK</text>
<text x="246.2" y="261.1">TX2</text>
<text x="246.1" y="306.1">SCK</text>
</g>
<g font-size="3.9" fill="#f90">
<text x="353.3" y="153.6">SDA</text>
<text x="42.9" y="183.6">SDA</text>
<text x="245.9" y="256.7">RX2</text>
<text x="245.9" y="302.6">SDA</text>
</g>
<g font-size="3.9" fill="#00f">
<text x="387.2" y="266.2" transform="rotate(-90 387.2 266.2)">SCLK</text>
<text x="397.7" y="266.1" transform="rotate(-90 397.7 266.1)">DIN</text>
<text x="246.7" y="285.8">DIN</text>
<text x="243.9" y="289.5">SCLK</text>
</g>
<g font-size="3.9" fill="#800">
<text x="366.9" y="340.3">TITLE:</text>
<text x="495.5" y="345">REV:</text>
<text x="403.8" y="354.5">Company:</text>
<text x="495.2" y="355.1">Sheet: 1/1</text>
<text x="403.8" y="362.2">Date:</text>
<text x="452.8" y="362.2">Drawn By: adr76</text>
</g>
<g font-size="3.2" fill="#333">
<text x="463.2" y="7.6" transform="rotate(-90 463.2 7.6)">C2</text>
<text x="479" y="7.6" transform="rotate(-90 479 7.6)">C6</text>
<text x="484.3" y="7.6" transform="rotate(-90 484.3 7.6)">C1</text>
<text x="468.5" y="67.5" transform="rotate(-90 468.5 67.5)">C7</text>
<text x="473.8" y="67.5" transform="rotate(-90 473.8 67.5)">C3</text>
<text x="479.1" y="67.9" transform="rotate(-90 479.1 67.9)">C8</text>
<text x="484.4" y="67.5" transform="rotate(-90 484.4 67.5)">C4</text>
<text x="489.7" y="67.5" transform="rotate(-90 489.7 67.5)">C5</text>
<text x="410.8" y="267.8">E</text>
<text x="410.8" y="264.3">D</text>
<text x="486.5" y="264.1">C</text>
<text x="486.5" y="267.6">B</text>
<text x="410.8" y="274.9">G</text>
<text x="410.8" y="271.4">F</text>
<text x="486.5" y="271.1">A</text>
<text x="409.2" y="278.3">DP</text>
</g>
<g font-size="3.2" fill="#93c">
<text x="468.5" y="7.6" transform="rotate(-90 468.5 7.6)">D3</text>
<text x="473.8" y="7.6" transform="rotate(-90 473.8 7.6)">D2</text>
<text x="489.7" y="7.6" transform="rotate(-90 489.7 7.6)">D1</text>
<text x="463.3" y="67.2" transform="rotate(-90 463.3 67.2)">D4</text>
</g>
<g font-size="3.2" fill="#000080">
<text x="419.8" y="15.6">LED1</text>
<text x="419.8" y="20.9">LedSeg4x7 5641BH</text>
<text x="256" y="99.7">MCP23017</text>
<text x="315.7" y="140.8">4k7</text>
<text x="328.1" y="140.8">4k7</text>
<text x="312.2" y="158.4">135pF</text>
<text x="324.6" y="158.4">135pF</text>
<text x="9.1" y="165.5">X1</text>
<text x="67.2" y="193.7">X3</text>
<text x="6.6" y="204.3">X2</text>
<text x="285.8" y="251.9">PRO_MINI</text>
<text x="444.5" y="257.2">TM1640</text>
<text x="59.9" y="265.5">KeyPad</text>
<text x="388.1" y="298.1">10K</text>
<text x="398.6" y="298.1">10K</text>
<text x="495.7" y="311.9">100nF</text>
<text x="509.8" y="311.9">100uF</text>
<text x="137.2" y="313.1">10k</text>
</g>
<g font-size="3.2">
<text x="461.4" y="21.1" transform="rotate(-90 461.4 21.1)">B</text>
<text x="477" y="20.7" transform="rotate(-90 477 20.7)">F</text>
<text x="481.9" y="20" transform="rotate(-90 481.9 20)">A</text>
<text x="466" y="53.1" transform="rotate(-90 466 53.1)">G</text>
<text x="471.7" y="53.8" transform="rotate(-90 471.7 53.8)">C</text>
<text x="477" y="53.8" transform="rotate(-90 477 53.8)">DP</text>
<text x="482.2" y="52.1" transform="rotate(-90 482.2 52.1)">D</text>
<text x="487.5" y="53.8" transform="rotate(-90 487.5 53.8)">E</text>
<text x="277.4" y="137.4">GND</text>
<text x="286.7" y="135.7">10</text>
<text x="4.6" y="209.4">A0</text>
<text x="4.6" y="212.9">A1</text>
</g>
<g font-size="3.2" fill="#f00">
<text x="466.4" y="21.3" transform="rotate(-90 466.4 21.3)">D3</text>
<text x="471.7" y="21.3" transform="rotate(-90 471.7 21.3)">D2</text>
<text x="487.5" y="21.3" transform="rotate(-90 487.5 21.3)">D1</text>
<text x="461.1" y="54.2" transform="rotate(-90 461.1 54.2)">D4</text>
<text x="278.1" y="133.9">VCC</text>
<text x="287.6" y="132.2">9</text>
</g>
<g font-size="3.2" fill="#800">
<text x="158" y="86.1">1</text>
<text x="227.2" y="86.1">2</text>
<text x="296.3" y="86.1">3</text>
<text x="365.5" y="86.1">4</text>
<text x="434.6" y="86.1">5</text>
<text x="120.5" y="121.2">A</text>
<text x="522.3" y="121.2">A</text>
<text x="120.5" y="190.4">B</text>
<text x="522.3" y="190.4">B</text>
<text x="120.5" y="259.5">C</text>
<text x="522.3" y="259.5">C</text>
<text x="120.5" y="328.6">D</text>
<text x="522.3" y="328.6">D</text>
<text x="158" y="366.9">1</text>
<text x="227.2" y="366.9">2</text>
<text x="296.3" y="366.9">3</text>
<text x="365.5" y="366.9">4</text>
<text x="434.6" y="366.9">5</text>
</g>
<g font-size="3.2" fill="#00f">
<text x="248.9" y="103.7">28</text>
<text x="249.1" y="107.5">27</text>
<text x="255.8" y="105.7">GPA7</text>
<text x="276.5" y="105.7">GPB0</text>
<text x="286.9" y="103.8">1</text>
<text x="287.5" y="107.5">2</text>
<text x="249" y="111">26</text>
<text x="255.8" y="112.7">GPA5</text>
<text x="255.8" y="109.2">GPA6</text>
<text x="276.5" y="109.2">GPB1</text>
<text x="276.5" y="112.7">GPB2</text>
<text x="287.8" y="111">3</text>
<text x="472" y="111.6" transform="rotate(-90 472 111.6)">C4</text>
<text x="475.5" y="111.6" transform="rotate(-90 475.5 111.6)">C6</text>
<text x="482.6" y="111.6" transform="rotate(-90 482.6 111.6)">C1</text>
<text x="489.6" y="111.6" transform="rotate(-90 489.6 111.6)">C7</text>
<text x="135.1" y="117.7" transform="rotate(-90 135.1 117.7)">C4</text>
<text x="142.2" y="117.7" transform="rotate(-90 142.2 117.7)">C3</text>
<text x="149.2" y="117.7" transform="rotate(-90 149.2 117.7)">C2</text>
<text x="156.3" y="117.7" transform="rotate(-90 156.3 117.7)">C1</text>
<text x="163.3" y="117.7" transform="rotate(-90 163.3 117.7)">R6</text>
<text x="170.4" y="117.7" transform="rotate(-90 170.4 117.7)">R5</text>
<text x="177.4" y="117.7" transform="rotate(-90 177.4 117.7)">R4</text>
<text x="184.5" y="117.7" transform="rotate(-90 184.5 117.7)">R3</text>
<text x="191.6" y="117.7" transform="rotate(-90 191.6 117.7)">R2</text>
<text x="198.6" y="117.7" transform="rotate(-90 198.6 117.7)">R1</text>
<text x="249.1" y="114.5">25</text>
<text x="249.3" y="118">24</text>
<text x="255.8" y="119.8">GPA3</text>
<text x="255.8" y="116.3">GPA4</text>
<text x="276.5" y="116.3">GPB3</text>
<text x="276.5" y="119.8">GPB4</text>
<text x="287.5" y="118">5</text>
<text x="287.8" y="114.5">4</text>
<text x="249.3" y="125">22</text>
<text x="249.3" y="121.6">23</text>
<text x="255.8" y="123.3">GPA2</text>
<text x="276.5" y="123.3">GPB5</text>
<text x="287.8" y="125.1">7</text>
<text x="287.9" y="121.5">6</text>
<text x="249.4" y="128.6">21</text>
<text x="255.8" y="130.4">GPA0</text>
<text x="255.8" y="126.9">GPA1</text>
<text x="276.5" y="126.9">GPB6</text>
<text x="276.5" y="130.4">GPB7</text>
<text x="287.5" y="128.6">8</text>
<text x="249.1" y="132.2">20</text>
<text x="249.4" y="135.8">19</text>
<text x="256.5" y="137.4">INTB</text>
<text x="256.5" y="133.9">INTA</text>
<text x="249.3" y="142.7">17</text>
<text x="249.4" y="139.2">18</text>
<text x="254.7" y="141">!RESET</text>
<text x="280.5" y="141">NC</text>
<text x="286.5" y="142.7">12</text>
<text x="286.6" y="139.3">11</text>
<text x="249.3" y="149.7">15</text>
<text x="249.3" y="146.4">16</text>
<text x="254.7" y="148">A1</text>
<text x="255.1" y="144.5">A2</text>
<text x="278.3" y="148">SDA</text>
<text x="278.9" y="144.9">SCL</text>
<text x="286.2" y="149.8">14</text>
<text x="286.5" y="146.3">13</text>
<text x="255.1" y="151.6">A0</text>
<text x="280.5" y="151.6">NC</text>
<text x="7.3" y="172.7">Vcc</text>
<text x="14.3" y="171">1</text>
<text x="470.4" y="171.3" transform="rotate(-90 470.4 171.3)">C5</text>
<text x="477.5" y="171.3" transform="rotate(-90 477.5 171.3)">C3</text>
<text x="481" y="171.3" transform="rotate(-90 481 171.3)">C2</text>
<text x="6.2" y="179.8">SCK</text>
<text x="6.4" y="176.2">Gnd</text>
<text x="14.3" y="174.5">2</text>
<text x="14.3" y="178">3</text>
<text x="6" y="183.3">SDA</text>
<text x="14.3" y="181.5">4</text>
<text x="64.2" y="200.6">C3</text>
<text x="72.7" y="200.6">C4</text>
<text x="64.2" y="204.1">C1</text>
<text x="64.2" y="207.6">R5</text>
<text x="72.7" y="204.1">C2</text>
<text x="72.7" y="207.6">R6</text>
<text x="64.2" y="211.2">R3</text>
<text x="64.2" y="214.7">R1</text>
<text x="72.7" y="211.2">R4</text>
<text x="72.7" y="214.7">R2</text>
<text x="424.8" y="262.7">1</text>
<text x="472.7" y="262.7">28</text>
<text x="424.8" y="266.2">2</text>
<text x="424.8" y="269.7">3</text>
<text x="429.3" y="264.1">GRID12</text>
<text x="429.3" y="267.6">GRID13</text>
<text x="457.8" y="267.6">GRID10</text>
<text x="457.8" y="264.1">GRID11</text>
<text x="472.7" y="269.7">26</text>
<text x="472.7" y="266.2">27</text>
<text x="61.3" y="271.5">1</text>
<text x="61.3" y="275">2</text>
<text x="424.8" y="273.3">4</text>
<text x="429.3" y="271.1">GRID14</text>
<text x="429.3" y="274.7">GRID15</text>
<text x="459.8" y="274.7">GRID8</text>
<text x="459.8" y="271.1">GRID9</text>
<text x="472.7" y="273.3">25</text>
<text x="486.5" y="274.6">C8</text>
<text x="61.3" y="278.6">3</text>
<text x="424.8" y="276.8">5</text>
<text x="424.8" y="280.3">6</text>
<text x="429.3" y="278.2">GRID16</text>
<text x="429.3" y="281.7">VSS</text>
<text x="459.8" y="281.7">GRID6</text>
<text x="459.8" y="278.2">GRID7</text>
<text x="472.7" y="280.3">23</text>
<text x="472.7" y="276.8">24</text>
<text x="486.5" y="278.2">C7</text>
<text x="486.5" y="281.7">C6</text>
<text x="61.3" y="282.1">4</text>
<text x="61.3" y="285.6">5</text>
<text x="424.8" y="283.8">7</text>
<text x="424.8" y="287.4">8</text>
<text x="429.3" y="285.3">DIN</text>
<text x="459.8" y="285.3">GRID5</text>
<text x="472.7" y="287.4">21</text>
<text x="472.7" y="283.8">22</text>
<text x="486.5" y="285.2">C5</text>
<text x="61.3" y="289.1">6</text>
<text x="61.3" y="292.7">7</text>
<text x="424.8" y="290.9">9</text>
<text x="429.3" y="288.8">SCLK</text>
<text x="429.3" y="292.3">SEG1</text>
<text x="459.8" y="292.3">GRID3</text>
<text x="459.8" y="288.8">GRID4</text>
<text x="472.7" y="290.9">20</text>
<text x="486.5" y="288.7">C4</text>
<text x="486.5" y="292.3">C3</text>
<text x="61.3" y="296.2">8</text>
<text x="61.3" y="299.7">9</text>
<text x="422.8" y="294.4">10</text>
<text x="422.8" y="298">11</text>
<text x="429.3" y="295.8">SEG2</text>
<text x="429.3" y="299.4">SEG3</text>
<text x="459.8" y="299.4">GRID1</text>
<text x="459.8" y="295.8">GRID2</text>
<text x="472.7" y="298">18</text>
<text x="472.7" y="294.4">19</text>
<text x="486.5" y="295.8">C2</text>
<text x="486.5" y="299.3">C1</text>
<text x="61.3" y="303.2">10</text>
<text x="422.8" y="301.5">12</text>
<text x="422.8" y="305">13</text>
<text x="429.3" y="302.9">SEG4</text>
<text x="463.2" y="302.9">VDD</text>
<text x="472.7" y="305">16</text>
<text x="472.7" y="301.5">17</text>
<text x="422.8" y="308.5">14</text>
<text x="429.3" y="306.4">SEG5</text>
<text x="429.3" y="310">SEG6</text>
<text x="461.6" y="310">SEG7</text>
<text x="461.6" y="306.4">SEG8</text>
<text x="472.7" y="308.5">15</text>
</g>
<g font-size="3.2" fill="#f30">
<text x="468.5" y="111.6" transform="rotate(-90 468.5 111.6)">R1</text>
<text x="479" y="111.6" transform="rotate(-90 479 111.6)">R4</text>
<text x="486.1" y="111.6" transform="rotate(-90 486.1 111.6)">R2</text>
<text x="466.9" y="171.3" transform="rotate(-90 466.9 171.3)">R3</text>
<text x="473.9" y="171.3" transform="rotate(-90 473.9 171.3)">R8</text>
<text x="484.5" y="171.3" transform="rotate(-90 484.5 171.3)">R1</text>
<text x="488" y="171.3" transform="rotate(-90 488 171.3)">R7</text>
<text x="491.6" y="171.3" transform="rotate(-90 491.6 171.3)">R5</text>
<text x="409.2" y="292.5">R1</text>
<text x="409.2" y="299.5">R3</text>
<text x="409.2" y="296">R2</text>
<text x="409.2" y="303">R4</text>
<text x="409.2" y="310.1">R6</text>
<text x="409.2" y="306.6">R5</text>
<text x="486.5" y="310">R7</text>
<text x="486.5" y="306.5">R8</text>
</g>
<text font-size="3.2" fill="#066" x="262.8" y="151.5">BotView</text>
<g font-size="3.2" fill="#8d2323">
<text x="278.1" y="255.6">1</text>
<text x="283.3" y="257">TXO</text>
<text x="298.3" y="257">RAW</text>
<text x="309" y="255.6">24</text>
<text x="278.1" y="262.7">3</text>
<text x="278.1" y="259.2">2</text>
<text x="283.3" y="260.6">RXI</text>
<text x="298.6" y="260.6">GND</text>
<text x="309" y="259.2">23</text>
<text x="309" y="262.7">22</text>
<text x="149.6" y="268" transform="rotate(-90 149.6 268)">X1</text>
<text x="160.2" y="268" transform="rotate(-90 160.2 268)">Xs</text>
<text x="170.7" y="268" transform="rotate(-90 170.7 268)">X2</text>
<text x="278.1" y="269.7">5</text>
<text x="278.1" y="266.2">4</text>
<text x="283.3" y="267.6">GND</text>
<text x="283.3" y="264.1">RST</text>
<text x="299.3" y="267.6">VCC</text>
<text x="299.5" y="264.1">RST</text>
<text x="309" y="269.7">20</text>
<text x="309" y="266.2">21</text>
<text x="278.1" y="273.3">6</text>
<text x="283.3" y="271.1">2</text>
<text x="283.3" y="274.7">*3</text>
<text x="301.7" y="274.7">A2</text>
<text x="301.7" y="271.1">A3</text>
<text x="309" y="273.3">19</text>
<text x="180.3" y="276.8">Y1</text>
<text x="278.1" y="276.8">7</text>
<text x="278.1" y="280.3">8</text>
<text x="283.3" y="278.2">4</text>
<text x="283.3" y="281.7">*5</text>
<text x="301.7" y="281.7">A0</text>
<text x="301.7" y="278.2">A1</text>
<text x="309" y="280.3">17</text>
<text x="309" y="276.8">18</text>
<text x="180.3" y="287.4">Ys</text>
<text x="276.1" y="287.4">10</text>
<text x="278.1" y="283.8">9</text>
<text x="283.3" y="285.3">*6</text>
<text x="301.8" y="285.3">13</text>
<text x="309" y="287.4">15</text>
<text x="309" y="283.8">16</text>
<text x="276.1" y="290.9">11</text>
<text x="283.3" y="288.8">7</text>
<text x="283.3" y="292.3">8</text>
<text x="299.8" y="292.3">*11</text>
<text x="301.8" y="288.8">12</text>
<text x="309" y="290.9">14</text>
<text x="180.3" y="298">Y2</text>
<text x="276.1" y="294.4">12</text>
<text x="283.3" y="295.8">*9</text>
<text x="299.8" y="295.8">*10</text>
<text x="309" y="294.4">13</text>
<text x="275.9" y="301.5">A4</text>
<text x="275.9" y="305">A5</text>
<text x="283.3" y="302.9">A4</text>
<text x="301.7" y="302.9">A7</text>
<text x="309" y="301.5">A7</text>
<text x="309" y="305">A6</text>
<text x="147.8" y="309.9" transform="rotate(-90 147.8 309.9)">S2</text>
<text x="172.5" y="309.9" transform="rotate(-90 172.5 309.9)">S1</text>
<text x="283.3" y="306.4">A5</text>
<text x="301.7" y="306.4">A6</text>
</g>
<g font-size="2.5" fill="#666">
<text x="142.9" y="123.7">C1</text>
<text x="158.7" y="123.7">C2</text>
<text x="174.6" y="123.7">C3</text>
<text x="190.5" y="123.7">C4</text>
<text x="134.1" y="130.7">R1</text>
<text x="134.1" y="146.6">R2</text>
<text x="134.1" y="162.5">R3</text>
<text x="134.1" y="179.2">R4</text>
<text x="134.1" y="194.2">R5</text>
<text x="134.1" y="210.1">R6</text>
</g>
<g font-size="2.5" fill="#8d2323">
<text x="468.1" y="121.7">R1</text>
<text x="478.8" y="121.7">R4</text>
<text x="485.8" y="121.7">R2</text>
<text x="462.5" y="157.9">R3</text>
<text x="466" y="157.9">R6</text>
<text x="473.1" y="157.9">R8</text>
<text x="483.7" y="157.9">R7</text>
<text x="487.2" y="157.9">R5</text>
</g>
<g font-size="2.5">
<text x="471.7" y="121.7">C4</text>
<text x="475.2" y="121.7">C6</text>
<text x="482.3" y="121.7">C1</text>
<text x="489.3" y="121.7">C7</text>
<text x="469.5" y="157.9">C5</text>
<text x="476.6" y="157.9">C3</text>
<text x="480.1" y="157.9">C2</text>
</g>
<g font-size="2.5" fill="#999">
<text x="474.5" y="125.4">1588BS</text>
<text x="474.5" y="154.9">Bot View</text>
<text x="143.3" y="288.6">Joystick</text>
<text x="148.4" y="291">PS2</text>
</g>
<g font-size="2.5" fill="#363">
<text x="155.2" y="222.5">C4</text>
<text x="155.2" y="227.8">C3</text>
<text x="162.3" y="222.5">C2</text>
<text x="162.3" y="227.8">C1</text>
<text x="169.3" y="222.5">R6</text>
<text x="169.3" y="227.8">R5</text>
<text x="176.4" y="222.5">R4</text>
<text x="176.4" y="227.8">R3</text>
<text x="183.4" y="222.5">R2</text>
<text x="183.4" y="227.8">R1</text>
</g>
<g font-size="1.8" fill="#800">
<text x="445.6" y="25.4">A</text>
<text x="438.8" y="32.2">F</text>
<text x="445.9" y="34.3">G</text>
<text x="451.8" y="31.9">B</text>
<text x="438.8" y="41">E</text>
<text x="451.8" y="40.7">C</text>
<text x="445.6" y="43.1">D</text>
<text x="454.4" y="46.2">DP</text>
</g>
<text font-size="1.8" fill="#00f" x="465.7" y="25">Bot View</text>
<g font-size="1.8">
<text x="195.9" y="254.3">X-AXIS</text>
<text x="264.6" y="255.3">RAMPS</text>
<text x="264.6" y="259.3">RAMPS</text>
<text x="195.8" y="268.4">Y-AXIS</text>
<text x="264.4" y="280.1">Joy Btn</text>
<text x="318.7" y="280.1">Joy X-AXIS</text>
<text x="319.3" y="276.6">Joy Y-AXIS</text>
<text x="263.9" y="287.4">LED</text>
<text x="264.2" y="283.5">LED</text>
<text x="263" y="301.2">Keypad</text>
<text x="263" y="304.8">Keypad</text>
<text x="195.8" y="307.2">G92 X0Y0</text>
</g>
</svg>
